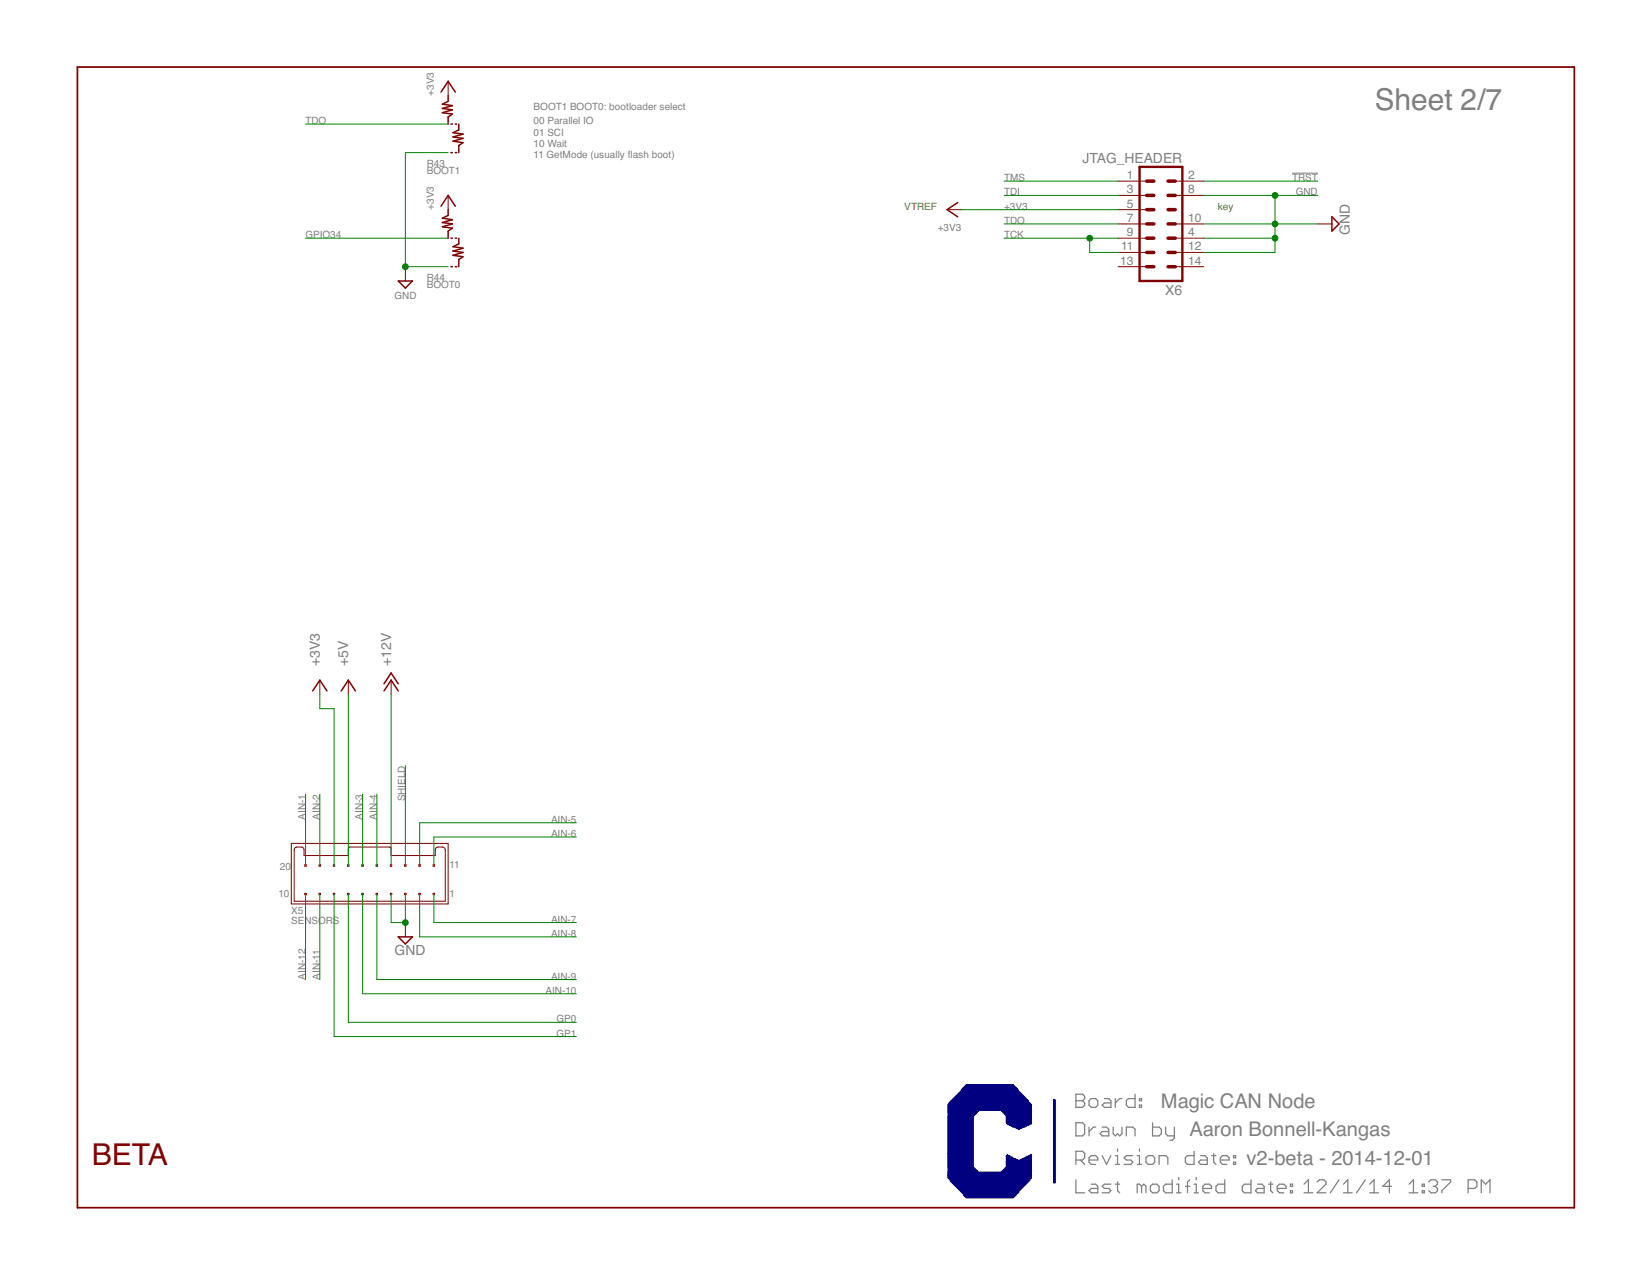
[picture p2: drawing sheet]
<svg xmlns="http://www.w3.org/2000/svg" width="279mm" height="216mm" viewBox="0 0 279 216" stroke-linecap="round" stroke-linejoin="round" font-family="sans-serif">
<g fill="#808080" stroke="#808080" stroke-width=".21">
<path d="M182.1 185.1v2.3z"/>
<path d="M182.1 185.1h1.1z"/>
<path d="M183.2 185.1l.4 .4z"/>
<path d="M183.6 185.5v.4z"/>
<path d="M183.6 185.9l-.4 .3z"/>
<path d="M183.2 186.2l.4 .4z"/>
<path d="M183.6 186.6v.4z"/>
<path d="M183.6 187l-.4 .4z"/>
<path d="M182.1 187.4h1.1z"/>
<path d="M182.1 186.2h1.1z"/>
<path d="M184.7 187.4h.7z"/>
<path d="M185.8 187l-.4 .4z"/>
<path d="M185.8 186.2v.8z"/>
<path d="M185.4 185.9l.4 .3z"/>
<path d="M184.7 185.9h.7z"/>
<path d="M184.3 186.2l.4-.3z"/>
<path d="M184.3 186.2v.8z"/>
<path d="M184.3 187l.4 .4z"/>
<path d="M186.9 185.9h.7z"/>
<path d="M187.6 185.9l.4 .3z"/>
<path d="M188 186.2v1.2z"/>
<path d="M186.9 187.4h1.1z"/>
<path d="M186.5 187l.4 .4z"/>
<path d="M186.5 187l.4-.4z"/>
<path d="M186.9 186.6h1.1z"/>
<path d="M188.7 185.9v1.5z"/>
<path d="M188.7 186.6l.8-.7z"/>
<path d="M189.5 185.9h.4z"/>
<path d="M192.1 185.1v2.3z"/>
<path d="M191 187.4h1.1z"/>
<path d="M190.6 187l.4 .4z"/>
<path d="M190.6 186.2v.8z"/>
<path d="M190.6 186.2l.4-.3z"/>
<path d="M191 185.9h1.1z"/>
<path d="M192.8 185.9h.4z"/>
<path d="M193.2 185.9v.3z"/>
<path d="M192.8 186.2h.4z"/>
<path d="M192.8 185.9v.3z"/>
<path d="M192.8 187h.4z"/>
<path d="M193.2 187v.4z"/>
<path d="M192.8 187.4h.4z"/>
<path d="M192.8 187v.4z"/>
<path d="M182.1 194.8v2.2z"/>
<path d="M182.1 194.8h1.1z"/>
<path d="M183.2 194.8l.4 .4z"/>
<path d="M183.6 195.2v.7z"/>
<path d="M183.6 195.9l-.4 .4z"/>
<path d="M182.1 196.3h1.1z"/>
<path d="M182.8 196.3l.8 .7z"/>
<path d="M184.7 197h.7z"/>
<path d="M184.3 196.6l.4 .4z"/>
<path d="M184.3 195.9v.7z"/>
<path d="M184.3 195.9l.4-.4z"/>
<path d="M184.7 195.5h.7z"/>
<path d="M185.4 195.5l.4 .4z"/>
<path d="M185.8 195.9v.4z"/>
<path d="M184.3 196.3h1.5z"/>
<path d="M186.5 195.5l.8 1.5z"/>
<path d="M188 195.5l-.7 1.5z"/>
<path d="M188.7 195.5h.4z"/>
<path d="M189.1 195.5v1.5z"/>
<path d="M188.7 197h.8z"/>
<path d="M189.1 194.4v.4z"/>
<path d="M190.2 197h1.1z"/>
<path d="M191.7 196.6l-.4 .4z"/>
<path d="M191.3 196.3l.4 .3z"/>
<path d="M190.6 196.3h.7z"/>
<path d="M190.2 195.9l.4 .4z"/>
<path d="M190.2 195.9l.4-.4z"/>
<path d="M190.6 195.5h1.1z"/>
<path d="M192.4 195.5h.4z"/>
<path d="M192.8 195.5v1.5z"/>
<path d="M192.4 197h.8z"/>
<path d="M192.8 194.4v.4z"/>
<path d="M194.3 197h.8z"/>
<path d="M195.4 196.6l-.3 .4z"/>
<path d="M195.4 195.9v.7z"/>
<path d="M195.1 195.5l.3 .4z"/>
<path d="M194.3 195.5h.8z"/>
<path d="M193.9 195.9l.4-.4z"/>
<path d="M193.9 195.9v.7z"/>
<path d="M193.9 196.6l.4 .4z"/>
<path d="M196.2 195.5v1.5z"/>
<path d="M196.2 195.5h1.1z"/>
<path d="M197.3 195.5l.3 .4z"/>
<path d="M197.6 195.9v1.1z"/>
<path d="M202.1 194.8v2.2z"/>
<path d="M201 197h1.1z"/>
<path d="M200.6 196.6l.4 .4z"/>
<path d="M200.6 195.9v.7z"/>
<path d="M200.6 195.9l.4-.4z"/>
<path d="M201 195.5h1.1z"/>
<path d="M203.2 195.5h.7z"/>
<path d="M203.9 195.5l.4 .4z"/>
<path d="M204.3 195.9v1.1z"/>
<path d="M203.2 197h1.1z"/>
<path d="M202.8 196.6l.4 .4z"/>
<path d="M202.8 196.6l.4-.3z"/>
<path d="M203.2 196.3h1.1z"/>
<path d="M205.4 195.2v1.4z"/>
<path d="M205.4 196.6l.4 .4z"/>
<path d="M205 195.5h.8z"/>
<path d="M206.9 197h.7z"/>
<path d="M206.5 196.6l.4 .4z"/>
<path d="M206.5 195.9v.7z"/>
<path d="M206.9 195.5l-.4 .4z"/>
<path d="M206.9 195.5h.7z"/>
<path d="M207.6 195.5l.4 .4z"/>
<path d="M208 195.9v.4z"/>
<path d="M206.5 196.3h1.5z"/>
<path d="M208.7 195.5h.4z"/>
<path d="M209.1 195.5v.4z"/>
<path d="M208.7 195.9h.4z"/>
<path d="M208.7 195.5v.4z"/>
<path d="M208.7 196.6h.4z"/>
<path d="M209.1 196.6v.4z"/>
<path d="M208.7 197h.4z"/>
<path d="M208.7 196.6v.4z"/>
<path d="M182.1 199.6v2.2z"/>
<path d="M182.1 201.8h1.5z"/>
<path d="M184.7 200.4h.7z"/>
<path d="M185.4 200.4l.4 .3z"/>
<path d="M185.8 200.7v1.1z"/>
<path d="M184.7 201.8h1.1z"/>
<path d="M184.3 201.5l.4 .3z"/>
<path d="M184.3 201.5l.4-.4z"/>
<path d="M184.7 201.1h1.1z"/>
<path d="M186.5 201.8h1.1z"/>
<path d="M187.6 201.8l.4-.3z"/>
<path d="M187.6 201.1l.4 .4z"/>
<path d="M186.9 201.1h.7z"/>
<path d="M186.5 200.7l.4 .4z"/>
<path d="M186.5 200.7l.4-.3z"/>
<path d="M186.9 200.4h1.1z"/>
<path d="M189.1 200v1.5z"/>
<path d="M189.1 201.5l.4 .3z"/>
<path d="M188.7 200.4h.8z"/>
<path d="M192.4 200.4v1.4z"/>
<path d="M192.4 200.4h.4z"/>
<path d="M192.8 200.4l.4 .3z"/>
<path d="M193.2 200.7v1.1z"/>
<path d="M193.2 200.7l.4-.3z"/>
<path d="M193.6 200.4l.3 .3z"/>
<path d="M193.9 200.7v1.1z"/>
<path d="M195.1 201.8h.7z"/>
<path d="M195.8 201.8l.4-.3z"/>
<path d="M196.2 200.7v.8z"/>
<path d="M195.8 200.4l.4 .3z"/>
<path d="M195.1 200.4h.7z"/>
<path d="M194.7 200.7l.4-.3z"/>
<path d="M194.7 200.7v.8z"/>
<path d="M194.7 201.5l.4 .3z"/>
<path d="M198.4 199.6v2.2z"/>
<path d="M197.3 201.8h1.1z"/>
<path d="M196.9 201.5l.4 .3z"/>
<path d="M196.9 200.7v.8z"/>
<path d="M196.9 200.7l.4-.3z"/>
<path d="M197.3 200.4h1.1z"/>
<path d="M199.1 200.4h.4z"/>
<path d="M199.5 200.4v1.4z"/>
<path d="M199.1 201.8h.8z"/>
<path d="M199.5 199.2v.4z"/>
<path d="M201 200v1.8z"/>
<path d="M201 200l.3-.4z"/>
<path d="M200.6 200.7h.7z"/>
<path d="M202.1 200.4h.3z"/>
<path d="M202.4 200.4v1.4z"/>
<path d="M202.1 201.8h.7z"/>
<path d="M202.4 199.2v.4z"/>
<path d="M203.9 201.8h.8z"/>
<path d="M203.6 201.5l.3 .3z"/>
<path d="M203.6 200.7v.8z"/>
<path d="M203.6 200.7l.3-.3z"/>
<path d="M203.9 200.4h.8z"/>
<path d="M204.7 200.4l.3 .3z"/>
<path d="M205 200.7v.4z"/>
<path d="M203.6 201.1h1.4z"/>
<path d="M207.3 199.6v2.2z"/>
<path d="M206.1 201.8h1.2z"/>
<path d="M205.8 201.5l.3 .3z"/>
<path d="M205.8 200.7v.8z"/>
<path d="M205.8 200.7l.3-.3z"/>
<path d="M206.1 200.4h1.2z"/>
<path d="M211.7 199.6v2.2z"/>
<path d="M210.6 201.8h1.1z"/>
<path d="M210.2 201.5l.4 .3z"/>
<path d="M210.2 200.7v.8z"/>
<path d="M210.2 200.7l.4-.3z"/>
<path d="M210.6 200.4h1.1z"/>
<path d="M212.8 200.4h.8z"/>
<path d="M213.6 200.4l.3 .3z"/>
<path d="M213.9 200.7v1.1z"/>
<path d="M212.8 201.8h1.1z"/>
<path d="M212.4 201.5l.4 .3z"/>
<path d="M212.8 201.1l-.4 .4z"/>
<path d="M212.8 201.1h1.1z"/>
<path d="M215 200v1.5z"/>
<path d="M215 201.5l.4 .3z"/>
<path d="M214.7 200.4h.7z"/>
<path d="M216.5 201.8h.8z"/>
<path d="M216.2 201.5l.3 .3z"/>
<path d="M216.2 200.7v.8z"/>
<path d="M216.2 200.7l.3-.3z"/>
<path d="M216.5 200.4h.8z"/>
<path d="M217.3 200.4l.3 .3z"/>
<path d="M217.6 200.7v.4z"/>
<path d="M216.2 201.1h1.4z"/>
<path d="M218.4 200.4h.3z"/>
<path d="M218.7 200.4v.3z"/>
<path d="M218.4 200.7h.3z"/>
<path d="M218.4 200.4v.3z"/>
<path d="M218.4 201.5h.3z"/>
<path d="M218.7 201.5v.3z"/>
<path d="M218.4 201.8h.3z"/>
<path d="M218.4 201.5v.3z"/>
<path d="M220.7 200.4l.7-.8z"/>
<path d="M221.4 199.6v2.2z"/>
<path d="M220.7 201.8h1.5z"/>
<path d="M222.9 201.8h1.5z"/>
<path d="M222.9 201.8l1.5-1.4z"/>
<path d="M224.4 200v.4z"/>
<path d="M224 199.6l.4 .4z"/>
<path d="M223.3 199.6h.7z"/>
<path d="M222.9 200l.4-.4z"/>
<path d="M226.6 199.6l-1.5 2.2z"/>
<path d="M227.4 200.4l.7-.8z"/>
<path d="M228.1 199.6v2.2z"/>
<path d="M227.4 201.8h1.4z"/>
<path d="M231.1 199.6l-1.5 2.2z"/>
<path d="M231.8 200.4l.7-.8z"/>
<path d="M232.5 199.6v2.2z"/>
<path d="M231.8 201.8h1.5z"/>
<path d="M235.1 199.6v2.2z"/>
<path d="M235.1 199.6l-1.1 1.1z"/>
<path d="M234 200.7h1.5z"/>
<path d="M238.5 200.4l.7-.8z"/>
<path d="M239.2 199.6v2.2z"/>
<path d="M238.5 201.8h1.4z"/>
<path d="M240.7 200.4h.3z"/>
<path d="M241 200.4v.3z"/>
<path d="M240.7 200.7h.3z"/>
<path d="M240.7 200.4v.3z"/>
<path d="M240.7 201.5h.3z"/>
<path d="M241 201.5v.3z"/>
<path d="M240.7 201.8h.3z"/>
<path d="M240.7 201.5v.3z"/>
<path d="M241.8 200l.4-.4z"/>
<path d="M242.2 199.6h.7z"/>
<path d="M242.9 199.6l.4 .4z"/>
<path d="M243.3 200v.4z"/>
<path d="M243.3 200.4l-.4 .3z"/>
<path d="M242.5 200.7h.4z"/>
<path d="M242.9 200.7l.4 .4z"/>
<path d="M243.3 201.1v.4z"/>
<path d="M243.3 201.5l-.4 .3z"/>
<path d="M242.2 201.8h.7z"/>
<path d="M241.8 201.5l.4 .3z"/>
<path d="M244 199.6h1.5z"/>
<path d="M245.5 199.6v.4z"/>
<path d="M245.5 200l-1.5 1.5z"/>
<path d="M244 201.5v.3z"/>
<path d="M248.5 199.6v2.2z"/>
<path d="M248.5 199.6h1.1z"/>
<path d="M249.6 199.6l.3 .4z"/>
<path d="M249.9 200v.7z"/>
<path d="M249.6 201.1l.3-.4z"/>
<path d="M248.5 201.1h1.1z"/>
<path d="M250.7 199.6v2.2z"/>
<path d="M250.7 199.6l.7 .8z"/>
<path d="M251.4 200.4l.8-.8z"/>
<path d="M252.2 199.6v2.2z"/>
<path d="M182.1 190v2.2z"/>
<path d="M182.1 192.2h1.1z"/>
<path d="M183.6 191.8l-.4 .4z"/>
<path d="M183.6 190.3v1.5z"/>
<path d="M183.2 190l.4 .3z"/>
<path d="M182.1 190h1.1z"/>
<path d="M184.3 190.7v1.5z"/>
<path d="M185 190.7l-.7 .8z"/>
<path d="M185 190.7h.4z"/>
<path d="M186.5 190.7h.8z"/>
<path d="M187.3 190.7l.3 .4z"/>
<path d="M187.6 191.1v1.1z"/>
<path d="M186.5 192.2h1.1z"/>
<path d="M186.2 191.8l.3 .4z"/>
<path d="M186.2 191.8l.3-.3z"/>
<path d="M186.5 191.5h1.1z"/>
<path d="M188.4 190.7v1.1z"/>
<path d="M188.4 191.8l.3 .4z"/>
<path d="M188.7 192.2l.4-.4z"/>
<path d="M189.1 191.8l.4 .4z"/>
<path d="M189.5 192.2l.4-.4z"/>
<path d="M189.9 190.7v1.1z"/>
<path d="M190.6 190.7v1.5z"/>
<path d="M190.6 190.7h1.1z"/>
<path d="M191.7 190.7l.4 .4z"/>
<path d="M192.1 191.1v1.1z"/>
<path d="M195.1 190v2.2z"/>
<path d="M195.1 192.2h1.1z"/>
<path d="M196.2 192.2l.3-.4z"/>
<path d="M196.5 191.1v.7z"/>
<path d="M196.2 190.7l.3 .4z"/>
<path d="M195.1 190.7h1.1z"/>
<path d="M197.3 190.7v1.1z"/>
<path d="M197.3 191.8l.3 .4z"/>
<path d="M197.6 192.2h1.1z"/>
<path d="M198.7 190.7v1.9z"/>
<path d="M198.7 192.6l-.3 .3z"/>
<path d="M198 192.9h.4z"/>
</g>
<path d="M218.7 29.3h4.3z" fill="#808080" stroke="#808080" stroke-width=".17"/>
<g fill="#800000" stroke="#800000" stroke-width=".3">
<path d="M13.1 11.3v193z"/>
<path d="M13.1 204.3h253.3z"/>
<path d="M266.4 11.3v193z"/>
<path d="M13.1 11.3h253.3z"/>
</g>
<g fill="#800000" stroke="#800000" stroke-width=".17">
<path d="M223 37.9h2.4z"/>
<path d="M160.3 35.5h2.4z"/>
<path d="M75.8 13.8v2.4z"/>
<path d="M75.8 33.1v2.4z"/>
<path d="M68.6 45.1v2.4z"/>
<path d="M189.2 30.6h4.9z"/>
<path d="M189.2 33.1h4.9z"/>
<path d="M189.2 35.5h4.9z"/>
<path d="M198.9 30.6h4.8z"/>
<path d="M198.9 33.1h4.8z"/>
<path d="M189.2 37.9h4.9z"/>
<path d="M189.2 40.3h4.9z"/>
<path d="M189.2 42.7h4.9z"/>
<path d="M198.9 37.9h4.8z"/>
<path d="M198.9 40.3h4.8z"/>
<path d="M198.9 42.7h4.8z"/>
<path d="M198.9 45.1h4.8z"/>
<path d="M189.2 45.1h4.9z"/>
<path d="M51.6 146.3h.2z"/>
<path d="M51.8 146.3v.3z"/>
<path d="M51.6 146.6h.2z"/>
<path d="M51.6 146.3v.3z"/>
<path d="M54 146.3h.2z"/>
<path d="M54.2 146.3v.3z"/>
<path d="M54 146.6h.2z"/>
<path d="M54 146.3v.3z"/>
<path d="M56.4 146.3h.2z"/>
<path d="M56.6 146.3v.3z"/>
<path d="M56.4 146.6h.2z"/>
<path d="M56.4 146.3v.3z"/>
<path d="M58.8 146.3h.3z"/>
<path d="M59.1 146.3v.3z"/>
<path d="M58.8 146.6h.3z"/>
<path d="M58.8 146.3v.3z"/>
<path d="M61.2 146.3h.3z"/>
<path d="M61.5 146.3v.3z"/>
<path d="M61.2 146.6h.3z"/>
<path d="M61.2 146.3v.3z"/>
<path d="M51.6 151.2h.2z"/>
<path d="M51.8 151.2v.2z"/>
<path d="M51.6 151.4h.2z"/>
<path d="M51.6 151.2v.2z"/>
<path d="M54 151.2h.2z"/>
<path d="M54.2 151.2v.2z"/>
<path d="M54 151.4h.2z"/>
<path d="M54 151.2v.2z"/>
<path d="M56.4 151.2h.2z"/>
<path d="M56.6 151.2v.2z"/>
<path d="M56.4 151.4h.2z"/>
<path d="M56.4 151.2v.2z"/>
<path d="M58.8 151.2h.3z"/>
<path d="M59.1 151.2v.2z"/>
<path d="M58.8 151.4h.3z"/>
<path d="M58.8 151.2v.2z"/>
<path d="M61.2 151.2h.3z"/>
<path d="M61.5 151.2v.2z"/>
<path d="M61.2 151.4h.3z"/>
<path d="M61.2 151.2v.2z"/>
<path d="M63.6 151.2h.3z"/>
<path d="M63.9 151.2v.2z"/>
<path d="M63.6 151.4h.3z"/>
<path d="M63.6 151.2v.2z"/>
<path d="M63.6 146.3h.3z"/>
<path d="M63.9 146.3v.3z"/>
<path d="M63.6 146.6h.3z"/>
<path d="M63.6 146.3v.3z"/>
<path d="M66.1 146.3h.2z"/>
<path d="M66.3 146.3v.3z"/>
<path d="M66.1 146.6h.2z"/>
<path d="M66.1 146.3v.3z"/>
<path d="M66.1 151.2h.2z"/>
<path d="M66.3 151.2v.2z"/>
<path d="M66.1 151.4h.2z"/>
<path d="M66.1 151.2v.2z"/>
<path d="M68.5 151.2h.2z"/>
<path d="M68.7 151.2v.2z"/>
<path d="M68.5 151.4h.2z"/>
<path d="M68.5 151.2v.2z"/>
<path d="M70.9 151.2h.2z"/>
<path d="M71.1 151.2v.2z"/>
<path d="M70.9 151.4h.2z"/>
<path d="M70.9 151.2v.2z"/>
<path d="M73.3 151.2h.2z"/>
<path d="M73.5 151.2v.2z"/>
<path d="M73.3 151.4h.2z"/>
<path d="M73.3 151.2v.2z"/>
<path d="M70.9 146.3h.2z"/>
<path d="M71.1 146.3v.3z"/>
<path d="M70.9 146.6h.2z"/>
<path d="M70.9 146.3v.3z"/>
<path d="M68.5 146.3h.2z"/>
<path d="M68.7 146.3v.3z"/>
<path d="M68.5 146.6h.2z"/>
<path d="M68.5 146.3v.3z"/>
<path d="M73.3 146.3h.2z"/>
<path d="M73.5 146.3v.3z"/>
<path d="M73.3 146.6h.2z"/>
<path d="M73.3 146.3v.3z"/>
<path d="M49.3 153h26.5z"/>
<path d="M75.8 142.7v10.3z"/>
<path d="M49.3 142.7h26.5z"/>
<path d="M49.3 142.7v10.3z"/>
<path d="M75.4 143.8v8.7z"/>
<path d="M74.1 143.3h.8z"/>
<path d="M73.7 143.8v1z"/>
<path d="M66.2 144.8h7.5z"/>
<path d="M66.2 143.6v1.2z"/>
<path d="M59.2 143.3h6.7z"/>
<path d="M58.9 143.6v1.2z"/>
<path d="M51.5 144.8h7.4z"/>
<path d="M51.5 143.8v1z"/>
<path d="M50.2 143.3h.8z"/>
<path d="M49.8 143.8v8.7z"/>
<path d="M49.8 152.5h25.6z"/>
<path d="M58.9 115.1v2.4z"/>
<path d="M54.1 115.1v2.4z"/>
<path d="M66.2 115.1v2.4z"/>
<path d="M68.6 156.1v2.4z"/>
</g>
<g fill="#800000" stroke="#800000" stroke-width=".25">
<path d="M225.4 36.7v2.4z"/>
<path d="M225.4 36.7l1.2 1.2z"/>
<path d="M226.6 37.9l-1.2 1.2z"/>
<path d="M160.3 35.5l1.8-1.2z"/>
<path d="M160.3 35.5l1.8 1.2z"/>
<path d="M75.8 19.8v1.2z"/>
<path d="M75.8 19.8l.8-.5z"/>
<path d="M74.9 19.1l1.7 .2z"/>
<path d="M74.9 19.1l1.7-.5z"/>
<path d="M74.9 18.4l1.7 .2z"/>
<path d="M74.9 18.4l1.7-.5z"/>
<path d="M74.9 17.6l1.7 .3z"/>
<path d="M74.9 17.6l.9-.5z"/>
<path d="M75.8 16.2v.9z"/>
<path d="M77.6 24.6v1.2z"/>
<path d="M77.6 24.6l.8-.5z"/>
<path d="M76.7 23.9l1.7 .2z"/>
<path d="M76.7 23.9l1.7-.5z"/>
<path d="M76.7 23.2l1.7 .2z"/>
<path d="M76.7 23.2l1.7-.5z"/>
<path d="M76.7 22.5l1.7 .2z"/>
<path d="M76.7 22.5l.9-.5z"/>
<path d="M77.6 21v1z"/>
<path d="M76.3 25.8h.3z"/>
<path d="M77 25.8h.3z"/>
<path d="M77 21h.3z"/>
<path d="M76.3 21h.3z"/>
<path d="M75.8 39.1v1.2z"/>
<path d="M75.8 39.1l.8-.5z"/>
<path d="M74.9 38.4l1.7 .2z"/>
<path d="M74.9 38.4l1.7-.5z"/>
<path d="M74.9 37.7l1.7 .2z"/>
<path d="M74.9 37.7l1.7-.5z"/>
<path d="M74.9 36.9l1.7 .3z"/>
<path d="M74.9 36.9l.9-.5z"/>
<path d="M75.8 35.5v.9z"/>
<path d="M77.6 43.9v1.2z"/>
<path d="M77.6 43.9l.8-.5z"/>
<path d="M76.7 43.2l1.7 .2z"/>
<path d="M76.7 43.2l1.7-.5z"/>
<path d="M76.7 42.5l1.7 .2z"/>
<path d="M76.7 42.5l1.7-.5z"/>
<path d="M76.7 41.7l1.7 .3z"/>
<path d="M76.7 41.7l.9-.4z"/>
<path d="M77.6 40.3v1z"/>
<path d="M76.3 45.1h.3z"/>
<path d="M77 45.1h.3z"/>
<path d="M77 40.3h.3z"/>
<path d="M76.3 40.3h.3z"/>
<path d="M75.8 13.8l1.2 1.8z"/>
<path d="M75.8 13.8l-1.2 1.8z"/>
<path d="M75.8 33.1l1.2 1.8z"/>
<path d="M75.8 33.1l-1.2 1.8z"/>
<path d="M67.4 47.5h2.4z"/>
<path d="M69.8 47.5l-1.2 1.2z"/>
<path d="M67.4 47.5l1.2 1.2z"/>
<path d="M58.9 115.1l1.3 1.8z"/>
<path d="M58.9 115.1l-1.2 1.8z"/>
<path d="M54.1 115.1l1.2 1.8z"/>
<path d="M54.1 115.1l-1.2 1.8z"/>
<path d="M66.2 115.1l1.2 1.8z"/>
<path d="M66.2 115.1l-1.2 1.8z"/>
<path d="M66.2 113.9l1.2 1.8z"/>
<path d="M66.2 113.9l-1.2 1.8z"/>
<path d="M67.4 158.5h2.4z"/>
<path d="M69.8 158.5l-1.2 1.2z"/>
<path d="M67.4 158.5l1.2 1.2z"/>
</g>
<g fill="#800000" stroke="#800000" stroke-width=".4">
<path d="M192.8 28.2h7.3z"/>
<path d="M200.1 28.2v19.3z"/>
<path d="M192.8 28.2v19.3z"/>
<path d="M192.8 47.5h7.3z"/>
</g>
<g fill="#800000" stroke="#800000" stroke-width=".59">
<path d="M194.1 35.5h1.2z"/>
<path d="M194.1 33.1h1.2z"/>
<path d="M194.1 30.6h1.2z"/>
<path d="M197.7 35.5h1.2z"/>
<path d="M197.7 33.1h1.2z"/>
<path d="M197.7 30.6h1.2z"/>
<path d="M194.1 42.7h1.2z"/>
<path d="M194.1 40.3h1.2z"/>
<path d="M194.1 37.9h1.2z"/>
<path d="M197.7 42.7h1.2z"/>
<path d="M197.7 40.3h1.2z"/>
<path d="M197.7 37.9h1.2z"/>
<path d="M197.7 45.1h1.2z"/>
<path d="M194.1 45.1h1.2z"/>
</g>
<path d="M50.2 143.3l-.2 .1-.2 .4M51 143.3l.3 .1 .2 .4M59.2 143.3l-.3 .3M65.9 143.3l.3 .3M74.1 143.3l-.2 .1-.2 .4M74.9 143.3l.2 .1 .3 .4" fill="none" stroke="#800000" stroke-width=".17"/>
<g fill="#008000" stroke="#008000" stroke-width=".17">
<path d="M169.9 30.6h19.3z"/>
<path d="M169.9 33.1h19.3z"/>
<path d="M169.9 37.9h19.3z"/>
<path d="M51.7 21h24.1z"/>
<path d="M184.4 40.3h4.8z"/>
<path d="M169.9 40.3h14.5z"/>
<path d="M184.4 42.7h4.8z"/>
<path d="M184.4 40.3v2.4z"/>
<path d="M203.7 30.6h19.3z"/>
<path d="M203.7 37.9h12.1z"/>
<path d="M215.8 37.9h7.2z"/>
<path d="M203.7 40.3h12.1z"/>
<path d="M215.8 37.9v2.4z"/>
<path d="M203.7 42.7h12.1z"/>
<path d="M215.8 40.3v2.4z"/>
<path d="M203.7 33.1h12.1z"/>
<path d="M215.8 33.1h7.2z"/>
<path d="M215.8 33.1v4.8z"/>
<path d="M68.6 45.1h7.2z"/>
<path d="M68.6 25.8h7.2z"/>
<path d="M68.6 25.8v19.3z"/>
<path d="M66.2 151.3v4.8z"/>
<path d="M66.2 156.1h2.4z"/>
<path d="M68.6 151.3v4.8z"/>
<path d="M162.7 35.5h26.5z"/>
<path d="M56.5 119.9v26.6z"/>
<path d="M54.1 119.9h2.4z"/>
<path d="M54.1 117.5v2.4z"/>
<path d="M51.7 40.3h24.1z"/>
<path d="M71 139.2v7.3z"/>
<path d="M71 139.2h26.5z"/>
<path d="M61.4 151.3v16.8z"/>
<path d="M61.4 168.1h36.1z"/>
<path d="M73.4 151.3v4.8z"/>
<path d="M73.4 156.1h24.1z"/>
<path d="M73.4 141.6v4.9z"/>
<path d="M73.4 141.6h24.1z"/>
<path d="M71 158.5h26.5z"/>
<path d="M71 151.3v7.2z"/>
<path d="M63.8 165.7h33.7z"/>
<path d="M63.8 151.3v14.4z"/>
<path d="M56.5 151.3v24.1z"/>
<path d="M56.5 175.4h41z"/>
<path d="M58.9 151.3v21.7z"/>
<path d="M58.9 173h38.6z"/>
<path d="M51.7 134.4v12.1z"/>
<path d="M54.1 134.4v12.1z"/>
<path d="M61.4 134.4v12.1z"/>
<path d="M63.8 134.4v12.1z"/>
<path d="M68.6 129.6v16.9z"/>
<path d="M54.1 151.3v14.4z"/>
<path d="M51.7 151.3v14.4z"/>
<path d="M66.2 117.5v29z"/>
<path d="M58.9 117.5v29z"/>
<circle cx="184.4" cy="40.3" r=".49"/>
<circle cx="215.8" cy="40.3" r=".49"/>
<circle cx="215.8" cy="37.9" r=".49"/>
<circle cx="215.8" cy="33.1" r=".49"/>
<circle cx="68.6" cy="45.1" r=".49"/>
<circle cx="68.6" cy="156.1" r=".49"/>
</g>
<g fill="#000080" stroke="#000080" stroke-width=".17">
<path d="M163.5 202.6h8v.1h-8z"/>
<path d="M163.4 202.4h8.2v.2h-8.2z"/>
<path d="M163.2 202.3h8.6v.1h-8.6z"/>
<path d="M163.1 202.2h8.8v.1h-8.8z"/>
<path d="M163.1 202h8.9v.2h-8.9z"/>
<path d="M163 201.9h9.1v.1h-9.1z"/>
<path d="M162.8 201.8h9.5v.1h-9.5z"/>
<path d="M162.7 201.6h9.7v.2h-9.7z"/>
<path d="M162.6 201.5h9.8v.1h-9.8z"/>
<path d="M162.4 201.4h10.2v.1h-10.2z"/>
<path d="M162.3 201.2h10.4v.2h-10.4z"/>
<path d="M162.2 201.1h10.6v.1h-10.6z"/>
<path d="M162 201h11v.1h-11z"/>
<path d="M161.9 200.9h11.2v.1h-11.2z"/>
<path d="M161.8 200.7h11.4v.1h-11.4z"/>
<path d="M161.6 200.6h11.8v.1h-11.8z"/>
<path d="M161.5 200.4h12v.2h-12z"/>
<path d="M161.4 200.3h12.2v.1h-12.2z"/>
<path d="M161.2 200.2h12.6v.1h-12.6z"/>
<path d="M161.1 200h12.8v.2h-12.8z"/>
<path d="M178.3 200h.3v.2h-.3z"/>
<path d="M161 199.9h13v.1h-13z"/>
<path d="M178.3 199.9h.3v.1h-.3z"/>
<path d="M160.8 199.8h13.4v.1h-13.4z"/>
<path d="M178.3 199.8h.3v.1h-.3z"/>
<path d="M160.8 199.6h13.5v.2h-13.5z"/>
<path d="M178.3 199.6h.3v.2h-.3z"/>
<path d="M160.7 199.5h13.6v.1h-13.6z"/>
<path d="M178.3 199.5h.3v.1h-.3z"/>
<path d="M160.6 199.4h13.8v.1h-13.8z"/>
<path d="M178.3 199.4h.3v.1h-.3z"/>
<path d="M160.4 199.2h14.2v.2h-14.2z"/>
<path d="M178.3 199.2h.3v.2h-.3z"/>
<path d="M160.4 199.1h14.2v.1h-14.2z"/>
<path d="M178.3 199.1h.3v.1h-.3z"/>
<path d="M160.4 199h14.2v.1h-14.2z"/>
<path d="M178.3 199h.3v.1h-.3z"/>
<path d="M160.4 198.8h14.2v.2h-14.2z"/>
<path d="M178.3 198.8h.3v.2h-.3z"/>
<path d="M160.4 198.7h14.2v.1h-14.2z"/>
<path d="M178.3 198.7h.3v.1h-.3z"/>
<path d="M160.4 198.6h14.2v.1h-14.2z"/>
<path d="M178.3 198.6h.3v.1h-.3z"/>
<path d="M160.4 198.4h14.2v.2h-14.2z"/>
<path d="M178.3 198.4h.3v.2h-.3z"/>
<path d="M160.4 198.3h14.2v.1h-14.2z"/>
<path d="M178.3 198.3h.3v.1h-.3z"/>
<path d="M160.4 198.2h5.1v.1h-5.1z"/>
<path d="M169.5 198.2h5.1v.1h-5.1z"/>
<path d="M178.3 198.2h.3v.1h-.3z"/>
<path d="M160.4 198h5v.2h-5z"/>
<path d="M169.6 198h5v.2h-5z"/>
<path d="M178.3 198h.3v.2h-.3z"/>
<path d="M160.4 197.9h4.8v.1h-4.8z"/>
<path d="M169.8 197.9h4.8v.1h-4.8z"/>
<path d="M178.3 197.9h.3v.1h-.3z"/>
<path d="M160.4 197.8h4.7v.1h-4.7z"/>
<path d="M169.9 197.8h4.7v.1h-4.7z"/>
<path d="M178.3 197.8h.3v.1h-.3z"/>
<path d="M160.4 197.6h4.6v.2h-4.6z"/>
<path d="M170 197.6h4.6v.2h-4.6z"/>
<path d="M178.3 197.6h.3v.2h-.3z"/>
<path d="M160.4 197.5h4.4v.1h-4.4z"/>
<path d="M170.2 197.5h4.4v.1h-4.4z"/>
<path d="M178.3 197.5h.3v.1h-.3z"/>
<path d="M160.4 197.4h4.3v.1h-4.3z"/>
<path d="M170.3 197.4h4.3v.1h-4.3z"/>
<path d="M178.3 197.4h.3v.1h-.3z"/>
<path d="M160.4 197.3h4.3v.1h-4.3z"/>
<path d="M170.3 197.3h4.3v.1h-4.3z"/>
<path d="M178.3 197.3h.3v.1h-.3z"/>
<path d="M160.4 197.1h4.3v.1h-4.3z"/>
<path d="M170.3 197.1h4.3v.1h-4.3z"/>
<path d="M178.3 197.1h.3v.1h-.3z"/>
<path d="M160.4 197h4.3v.1h-4.3z"/>
<path d="M170.3 197h4.3v.1h-4.3z"/>
<path d="M178.3 197h.3v.1h-.3z"/>
<path d="M160.4 196.8h4.3v.2h-4.3z"/>
<path d="M170.3 196.8h4.3v.2h-4.3z"/>
<path d="M178.3 196.8h.3v.2h-.3z"/>
<path d="M160.4 196.7h4.3v.1h-4.3z"/>
<path d="M170.3 196.7h4.3v.1h-4.3z"/>
<path d="M178.3 196.7h.3v.1h-.3z"/>
<path d="M160.4 196.6h4.3v.1h-4.3z"/>
<path d="M170.3 196.6h4.3v.1h-4.3z"/>
<path d="M178.3 196.6h.3v.1h-.3z"/>
<path d="M160.4 196.4h4.3v.2h-4.3z"/>
<path d="M170.3 196.4h4.3v.2h-4.3z"/>
<path d="M178.3 196.4h.3v.2h-.3z"/>
<path d="M160.4 196.3h4.3v.1h-4.3z"/>
<path d="M170.3 196.3h4.3v.1h-4.3z"/>
<path d="M178.3 196.3h.3v.1h-.3z"/>
<path d="M160.4 196.2h4.3v.1h-4.3z"/>
<path d="M170.3 196.2h1.9v.1h-1.9z"/>
<path d="M172.7 196.2h1.9v.1h-1.9z"/>
<path d="M178.3 196.2h.3v.1h-.3z"/>
<path d="M160.4 196h4.3v.2h-4.3z"/>
<path d="M170.3 196h1.6v.2h-1.6z"/>
<path d="M173 196h1.6v.2h-1.6z"/>
<path d="M178.3 196h.3v.2h-.3z"/>
<path d="M160.4 195.9h4.3v.1h-4.3z"/>
<path d="M170.3 195.9h1.2v.1h-1.2z"/>
<path d="M173.2 195.9h1.4v.1h-1.4z"/>
<path d="M178.3 195.9h.3v.1h-.3z"/>
<path d="M160.4 195.8h4.3v.1h-4.3z"/>
<path d="M170.3 195.8h1.1v.1h-1.1z"/>
<path d="M173.5 195.8h1.1v.1h-1.1z"/>
<path d="M178.3 195.8h.3v.1h-.3z"/>
<path d="M160.4 195.6h4.3v.2h-4.3z"/>
<path d="M170.3 195.6h.8v.2h-.8z"/>
<path d="M173.8 195.6h.8v.2h-.8z"/>
<path d="M178.3 195.6h.3v.2h-.3z"/>
<path d="M160.4 195.5h4.3v.1h-4.3z"/>
<path d="M170.3 195.5h.5v.1h-.5z"/>
<path d="M174 195.5h.6v.1h-.6z"/>
<path d="M178.3 195.5h.3v.1h-.3z"/>
<path d="M160.4 195.4h4.3v.1h-4.3z"/>
<path d="M170.4 195.4h.2v.1h-.2z"/>
<path d="M174.3 195.4h.3v.1h-.3z"/>
<path d="M178.3 195.4h.3v.1h-.3z"/>
<path d="M160.4 195.2h4.3v.2h-4.3z"/>
<path d="M178.3 195.2h.3v.2h-.3z"/>
<path d="M160.4 195.1h4.3v.1h-4.3z"/>
<path d="M178.3 195.1h.3v.1h-.3z"/>
<path d="M160.4 195h4.3v.1h-4.3z"/>
<path d="M178.3 195h.3v.1h-.3z"/>
<path d="M160.4 194.8h4.3v.2h-4.3z"/>
<path d="M178.3 194.8h.3v.2h-.3z"/>
<path d="M160.4 194.7h4.3v.1h-4.3z"/>
<path d="M178.3 194.7h.3v.1h-.3z"/>
<path d="M160.4 194.6h4.3v.1h-4.3z"/>
<path d="M178.3 194.6h.3v.1h-.3z"/>
<path d="M160.4 194.4h4.3v.2h-4.3z"/>
<path d="M178.3 194.4h.3v.2h-.3z"/>
<path d="M160.4 194.3h4.3v.1h-4.3z"/>
<path d="M178.3 194.3h.3v.1h-.3z"/>
<path d="M160.4 194.2h4.3v.1h-4.3z"/>
<path d="M178.3 194.2h.3v.1h-.3z"/>
<path d="M160.4 194h4.3v.2h-4.3z"/>
<path d="M178.3 194h.3v.2h-.3z"/>
<path d="M160.4 193.9h4.3v.1h-4.3z"/>
<path d="M178.3 193.9h.3v.1h-.3z"/>
<path d="M160.4 193.8h4.3v.1h-4.3z"/>
<path d="M178.3 193.8h.3v.1h-.3z"/>
<path d="M160.4 193.7h4.3v.1h-4.3z"/>
<path d="M178.3 193.7h.3v.1h-.3z"/>
<path d="M160.4 193.5h4.3v.1h-4.3z"/>
<path d="M178.3 193.5h.3v.1h-.3z"/>
<path d="M160.4 193.4h4.3v.1h-4.3z"/>
<path d="M178.3 193.4h.3v.1h-.3z"/>
<path d="M160.4 193.3h4.3v.1h-4.3z"/>
<path d="M178.3 193.3h.3v.1h-.3z"/>
<path d="M160.4 193.1h4.3v.1h-4.3z"/>
<path d="M178.3 193.1h.3v.1h-.3z"/>
<path d="M160.4 193h4.3v.1h-4.3z"/>
<path d="M178.3 193h.3v.1h-.3z"/>
<path d="M160.4 192.8h4.3v.2h-4.3z"/>
<path d="M178.3 192.8h.3v.2h-.3z"/>
<path d="M160.4 192.7h4.3v.1h-4.3z"/>
<path d="M178.3 192.7h.3v.1h-.3z"/>
<path d="M160.4 192.6h4.3v.1h-4.3z"/>
<path d="M178.3 192.6h.3v.1h-.3z"/>
<path d="M160.4 192.4h4.3v.2h-4.3z"/>
<path d="M178.3 192.4h.3v.2h-.3z"/>
<path d="M160.4 192.3h4.3v.1h-4.3z"/>
<path d="M178.3 192.3h.3v.1h-.3z"/>
<path d="M160.4 192.2h4.3v.1h-4.3z"/>
<path d="M178.3 192.2h.3v.1h-.3z"/>
<path d="M160.4 192h4.3v.2h-4.3z"/>
<path d="M178.3 192h.3v.2h-.3z"/>
<path d="M160.4 191.9h4.3v.1h-4.3z"/>
<path d="M178.3 191.9h.3v.1h-.3z"/>
<path d="M160.4 191.8h4.3v.1h-4.3z"/>
<path d="M178.3 191.8h.3v.1h-.3z"/>
<path d="M160.4 191.6h4.3v.2h-4.3z"/>
<path d="M178.3 191.6h.3v.2h-.3z"/>
<path d="M160.4 191.5h4.3v.1h-4.3z"/>
<path d="M178.3 191.5h.3v.1h-.3z"/>
<path d="M160.4 191.4h4.3v.1h-4.3z"/>
<path d="M178.3 191.4h.3v.1h-.3z"/>
<path d="M160.4 191.2h4.3v.2h-4.3z"/>
<path d="M178.3 191.2h.3v.2h-.3z"/>
<path d="M160.4 191.1h4.3v.1h-4.3z"/>
<path d="M178.3 191.1h.3v.1h-.3z"/>
<path d="M160.4 191h4.3v.1h-4.3z"/>
<path d="M172.3 191h.3v.1h-.3z"/>
<path d="M178.3 191h.3v.1h-.3z"/>
<path d="M160.4 190.8h4.3v.2h-4.3z"/>
<path d="M172 190.8h.8v.2h-.8z"/>
<path d="M178.3 190.8h.3v.2h-.3z"/>
<path d="M160.4 190.7h4.3v.1h-4.3z"/>
<path d="M171.8 190.7h1.3v.1h-1.3z"/>
<path d="M178.3 190.7h.3v.1h-.3z"/>
<path d="M160.4 190.6h4.3v.1h-4.3z"/>
<path d="M171.4 190.6h2.1v.1h-2.1z"/>
<path d="M178.3 190.6h.3v.1h-.3z"/>
<path d="M160.4 190.4h4.3v.2h-4.3z"/>
<path d="M171.1 190.4h2.7v.2h-2.7z"/>
<path d="M178.3 190.4h.3v.2h-.3z"/>
<path d="M160.4 190.3h4.3v.1h-4.3z"/>
<path d="M170.8 190.3h3.2v.1h-3.2z"/>
<path d="M178.3 190.3h.3v.1h-.3z"/>
<path d="M160.4 190.2h4.3v.1h-4.3z"/>
<path d="M170.6 190.2h3.7v.1h-3.7z"/>
<path d="M178.3 190.2h.3v.1h-.3z"/>
<path d="M160.4 190.1h4.3v.1h-4.3z"/>
<path d="M170.4 190.1h4.2v.1h-4.2z"/>
<path d="M178.3 190.1h.3v.1h-.3z"/>
<path d="M160.4 189.9h4.3v.1h-4.3z"/>
<path d="M170.3 189.9h4.3v.1h-4.3z"/>
<path d="M178.3 189.9h.3v.1h-.3z"/>
<path d="M160.4 189.8h4.3v.1h-4.3z"/>
<path d="M170.3 189.8h4.3v.1h-4.3z"/>
<path d="M178.3 189.8h.3v.1h-.3z"/>
<path d="M160.4 189.7h4.3v.1h-4.3z"/>
<path d="M170.3 189.7h4.3v.1h-4.3z"/>
<path d="M178.3 189.7h.3v.1h-.3z"/>
<path d="M160.4 189.5h4.3v.1h-4.3z"/>
<path d="M170.3 189.5h4.3v.1h-4.3z"/>
<path d="M178.3 189.5h.3v.1h-.3z"/>
<path d="M160.4 189.4h4.3v.1h-4.3z"/>
<path d="M170.3 189.4h4.3v.1h-4.3z"/>
<path d="M178.3 189.4h.3v.1h-.3z"/>
<path d="M160.4 189.3h4.3v.1h-4.3z"/>
<path d="M170.3 189.3h4.3v.1h-4.3z"/>
<path d="M178.3 189.3h.3v.1h-.3z"/>
<path d="M160.4 189.1h4.3v.1h-4.3z"/>
<path d="M170.3 189.1h4.3v.1h-4.3z"/>
<path d="M178.3 189.1h.3v.1h-.3z"/>
<path d="M160.4 189h4.3v.1h-4.3z"/>
<path d="M170.3 189h4.3v.1h-4.3z"/>
<path d="M178.3 189h.3v.1h-.3z"/>
<path d="M160.4 188.8h4.3v.2h-4.3z"/>
<path d="M170.3 188.8h4.3v.2h-4.3z"/>
<path d="M178.3 188.8h.3v.2h-.3z"/>
<path d="M160.4 188.7h4.4v.1h-4.4z"/>
<path d="M170.3 188.7h4.3v.1h-4.3z"/>
<path d="M178.3 188.7h.3v.1h-.3z"/>
<path d="M160.4 188.6h4.6v.1h-4.6z"/>
<path d="M170.2 188.6h4.4v.1h-4.4z"/>
<path d="M178.3 188.6h.3v.1h-.3z"/>
<path d="M160.4 188.4h4.7v.2h-4.7z"/>
<path d="M170 188.4h4.6v.2h-4.6z"/>
<path d="M178.3 188.4h.3v.2h-.3z"/>
<path d="M160.4 188.3h4.8v.1h-4.8z"/>
<path d="M169.9 188.3h4.7v.1h-4.7z"/>
<path d="M178.3 188.3h.3v.1h-.3z"/>
<path d="M160.4 188.2h5v.1h-5z"/>
<path d="M169.8 188.2h4.8v.1h-4.8z"/>
<path d="M178.3 188.2h.3v.1h-.3z"/>
<path d="M160.4 188h5v.2h-5z"/>
<path d="M169.6 188h5v.2h-5z"/>
<path d="M178.3 188h.3v.2h-.3z"/>
<path d="M160.4 187.9h5.2v.1h-5.2z"/>
<path d="M169.5 187.9h5.1v.1h-5.1z"/>
<path d="M178.3 187.9h.3v.1h-.3z"/>
<path d="M160.4 187.8h14.2v.1h-14.2z"/>
<path d="M178.3 187.8h.3v.1h-.3z"/>
<path d="M160.4 187.6h14.2v.2h-14.2z"/>
<path d="M178.3 187.6h.3v.2h-.3z"/>
<path d="M160.4 187.5h14.2v.1h-14.2z"/>
<path d="M178.3 187.5h.3v.1h-.3z"/>
<path d="M160.4 187.4h14.2v.1h-14.2z"/>
<path d="M178.3 187.4h.3v.1h-.3z"/>
<path d="M160.4 187.2h14.2v.2h-14.2z"/>
<path d="M178.3 187.2h.3v.2h-.3z"/>
<path d="M160.4 187.1h14.2v.1h-14.2z"/>
<path d="M178.3 187.1h.3v.1h-.3z"/>
<path d="M160.4 187h14.2v.1h-14.2z"/>
<path d="M178.3 187h.3v.1h-.3z"/>
<path d="M160.4 186.8h14.2v.2h-14.2z"/>
<path d="M178.3 186.8h.3v.2h-.3z"/>
<path d="M160.6 186.7h13.8v.1h-13.8z"/>
<path d="M178.3 186.7h.3v.1h-.3z"/>
<path d="M160.6 186.6h13.7v.1h-13.7z"/>
<path d="M178.3 186.6h.3v.1h-.3z"/>
<path d="M160.7 186.5h13.5v.1h-13.5z"/>
<path d="M178.3 186.5h.3v.1h-.3z"/>
<path d="M160.8 186.3h13.2v.1h-13.2z"/>
<path d="M178.3 186.3h.3v.1h-.3z"/>
<path d="M161 186.2h13v.1h-13z"/>
<path d="M178.3 186.2h.3v.1h-.3z"/>
<path d="M161.1 186.1h12.8v.1h-12.8z"/>
<path d="M178.3 186.1h.3v.1h-.3z"/>
<path d="M161.2 185.9h12.6v.1h-12.6z"/>
<path d="M161.4 185.8h12.2v.1h-12.2z"/>
<path d="M161.5 185.7h12v.1h-12z"/>
<path d="M161.6 185.5h11.8v.1h-11.8z"/>
<path d="M161.8 185.4h11.4v.1h-11.4z"/>
<path d="M161.9 185.3h11.2v.1h-11.2z"/>
<path d="M162 185.1h11v.2h-11z"/>
<path d="M162.2 185h10.6v.1h-10.6z"/>
<path d="M162.3 184.8h10.4v.2h-10.4z"/>
<path d="M162.4 184.7h10.2v.1h-10.2z"/>
<path d="M162.6 184.6h9.8v.1h-9.8z"/>
<path d="M162.7 184.4h9.6v.2h-9.6z"/>
<path d="M162.7 184.3h9.6v.1h-9.6z"/>
<path d="M162.8 184.2h9.3v.1h-9.3z"/>
<path d="M163 184h9v.2h-9z"/>
<path d="M163.1 183.9h8.8v.1h-8.8z"/>
<path d="M163.2 183.8h8.6v.1h-8.6z"/>
<path d="M163.4 183.6h8.2v.2h-8.2z"/>
<path d="M163.5 183.5h8v.1h-8z"/>
</g>
<text font-size="5.1" fill="#808080" x="232.7" y="18.6">Sheet 2/7</text>
<text font-size="5.1" fill="#800000" x="15.5" y="197.1">BETA</text>
<g font-size="3.4" fill="#808080">
<text x="196.5" y="187.5">Magic CAN Node</text>
<text x="201.3" y="192.3">Aaron Bonnell-Kangas</text>
<text x="210.9" y="197.1">v2-beta - 2014-12-01</text>
</g>
<g font-size="2.4" fill="#808080">
<text x="183.2" y="27.5">JTAG_HEADER</text>
<text x="228.4" y="39.7" transform="rotate(-90 228.4 39.7)">GND</text>
<text x="197.2" y="50">X6</text>
<text x="54.1" y="112.7" transform="rotate(-90 54.1 112.7)">+3V3</text>
<text x="58.9" y="112.7" transform="rotate(-90 58.9 112.7)">+5V</text>
<text x="66.2" y="112.7" transform="rotate(-90 66.2 112.7)">+12V</text>
<text x="66.8" y="161.5">GND</text>
</g>
<g font-size="2" fill="#808080">
<text x="190.7" y="30.3">1</text>
<text x="190.7" y="32.7">3</text>
<text x="190.7" y="35.1">5</text>
<text x="201.1" y="30.3">2</text>
<text x="201.1" y="32.7">8</text>
<text x="190.7" y="37.6">7</text>
<text x="190.7" y="40">9</text>
<text x="201.1" y="37.6">10</text>
<text x="201.1" y="40">4</text>
<text x="189.6" y="44.8">13</text>
<text x="189.7" y="42.4">11</text>
<text x="201.1" y="42.4">12</text>
<text x="201.1" y="44.8">14</text>
</g>
<g font-size="1.7" fill="#808080">
<text x="73.4" y="16.2" transform="rotate(-90 73.4 16.2)">+3V3</text>
<text x="51.7" y="21">TDO</text>
<text x="90.3" y="18.6">BOOT1 BOOT0: bootloader select</text>
<text x="90.3" y="21">00 Parallel IO</text>
<text x="90.3" y="22.9">01 SCI</text>
<text x="72.2" y="29.4">BOOT1</text>
<text x="72.2" y="28.2">R43</text>
<text x="90.3" y="24.9">10 Wait</text>
<text x="90.3" y="26.8">11 GetMode (usually fash boot)</text>
<text x="106.2" y="26.8">l</text>
<text x="73.4" y="35.5" transform="rotate(-90 73.4 35.5)">+3V3</text>
<text x="169.9" y="30.7">TMS</text>
<text x="169.9" y="33.1">TDI</text>
<text x="169.9" y="35.5">+3V3</text>
<text x="218.7" y="30.7">TRST</text>
<text x="219.3" y="33.1">GND</text>
<text x="51.7" y="40.3">GPIO34</text>
<text x="158.7" y="39.1">+3V3</text>
<text x="169.9" y="37.9">TDO</text>
<text x="169.9" y="40.3">TCK</text>
<text x="72.2" y="47.5">R44</text>
<text x="66.8" y="50.6">GND</text>
<text x="72.2" y="48.7">BOOT0</text>
<text x="68.6" y="135.6" transform="rotate(-90 68.6 135.6)">SHIELD</text>
<text x="51.7" y="138.7" transform="rotate(-90 51.7 138.7)">AIN-1</text>
<text x="54.1" y="138.7" transform="rotate(-90 54.1 138.7)">AIN-2</text>
<text x="61.4" y="138.7" transform="rotate(-90 61.4 138.7)">AIN-3</text>
<text x="63.8" y="138.7" transform="rotate(-90 63.8 138.7)">AIN-4</text>
<text x="93.2" y="139.2">AIN-5</text>
<text x="93.2" y="141.6">AIN-6</text>
<text x="47.4" y="147.2">20</text>
<text x="76.1" y="146.9">11</text>
<text x="47.1" y="151.8">10</text>
<text x="49.3" y="154.6">X5</text>
<text x="76.1" y="151.8">1</text>
<text x="49.3" y="156.3">SENSORS</text>
<text x="93.2" y="156.1">AIN-7</text>
<text x="93.2" y="158.5">AIN-8</text>
<text x="51.7" y="165.7" transform="rotate(-90 51.7 165.7)">AIN-12</text>
<text x="54.1" y="165.7" transform="rotate(-90 54.1 165.7)">AIN-11</text>
<text x="93.2" y="165.7">AIN-9</text>
<text x="92.3" y="168.2">AIN-10</text>
<text x="94.2" y="173">GP0</text>
<text x="94.2" y="175.4">GP1</text>
</g>
<g font-size="1.7" fill="#808000">
<text x="153" y="35.5">VTREF</text>
<text x="206.1" y="35.5">key</text>
</g>
</svg>
